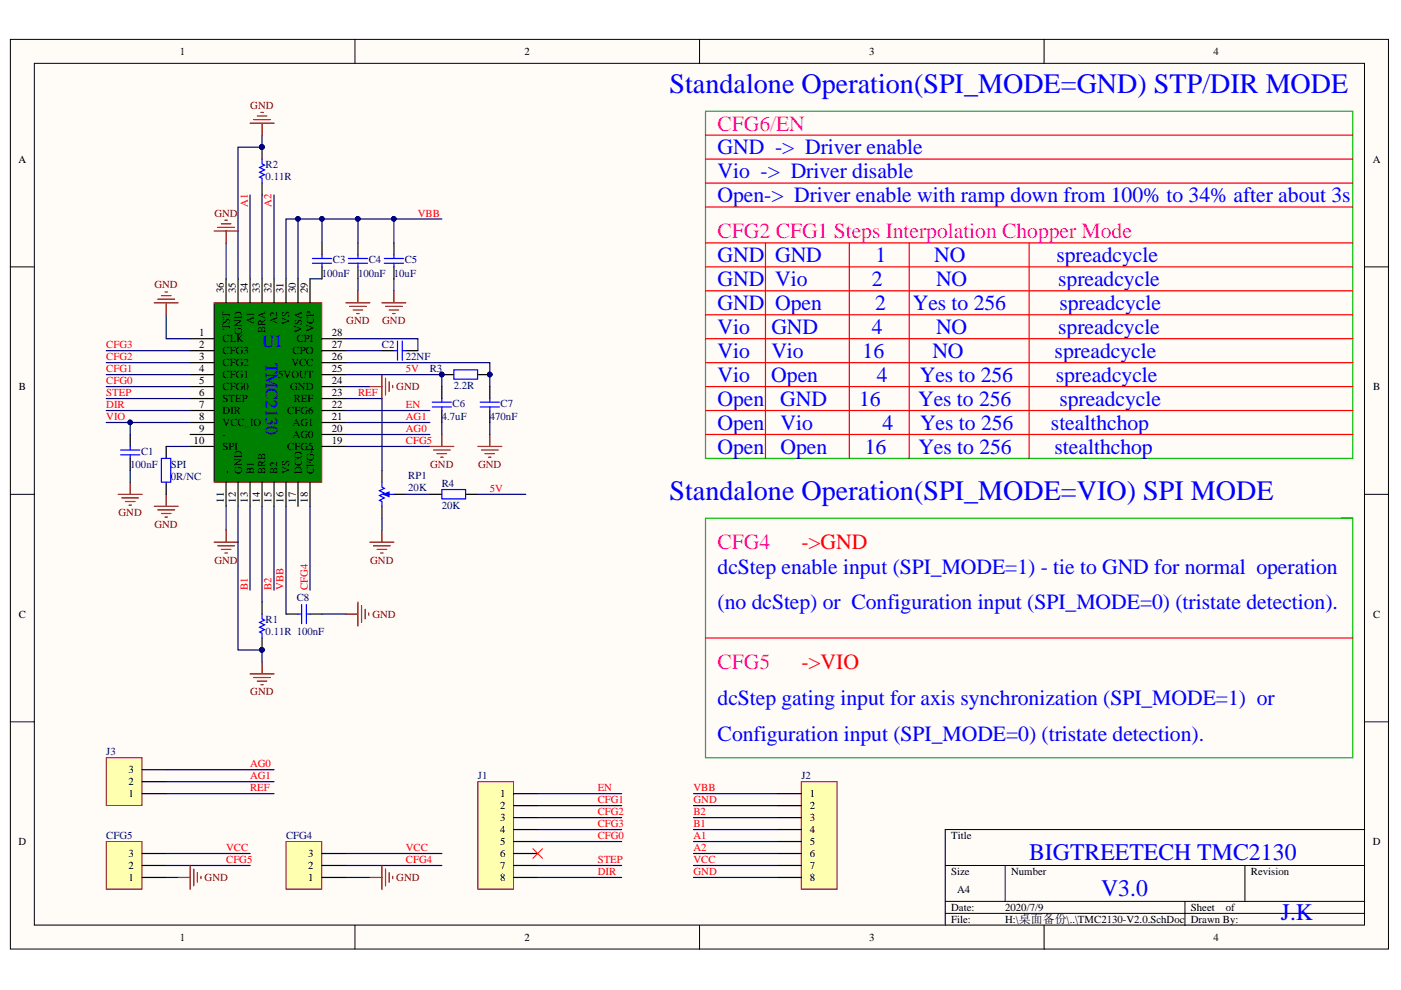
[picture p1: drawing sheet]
<svg xmlns="http://www.w3.org/2000/svg" width="297mm" height="210mm" viewBox="0 0 297 210" stroke-linecap="round" stroke-linejoin="round" font-family="sans-serif">
<g fill="#fffcf8" stroke="#000" stroke-width=".21">
<path d="M2.2 8.4h292.2v192.8h-292.2z"/>
<path d="M7.3 13.4h282v182.7h-282z"/>
</g>
<g fill="none" stroke="#000" stroke-width=".21">
<path d="M75.3 8.4v5M148.3 8.4v5M221.4 8.4v5M2.2 56.6h5.1M289.3 56.6h5.1M2.2 104.8h5.1M289.3 104.8h5.1M2.2 153h5.1M289.3 153h5.1M289.3 175.9h-88.9v20.3M75.3 196.2v5.1M148.3 196.2v5.1"/>
<path d="M200.4 183.5h88.9M200.4 191.1h88.9M200.4 193.7h88.9M213.1 183.5v7.6M221.4 196.2v5.1M251.2 191.1v5.1M263.9 183.5v7.6"/>
</g>
<path d="M45.4 64.2h22.8v38h-22.8z" fill="#008000" stroke="#800000" stroke-width=".21"/>
<g fill="none" stroke="#000" stroke-width=".25">
<path d="M47.9 59.1v5.1M50.5 59.1v5.1M53 59.1v5.1M55.6 59.1v5.1M58.1 59.1v5.1M60.6 59.1v5.1M63.2 59.1v5.1M65.7 59.1v5.1M40.3 71.8h5.1M40.3 74.4h5.1M40.3 76.9h5.1M40.3 79.4h5.1"/>
<path d="M68.3 71.8h5.1M68.3 74.4h5.1M68.3 76.9h5.1M68.3 79.4h5.1M93.7 79.4h2.5M101.3 79.4h2.5M27.6 92.1v2.6M27.6 97.2v2.5M40.3 82h5.1M40.3 84.5h5.1M40.3 87h5.1M40.3 89.6h5.1"/>
<path d="M40.3 92.1h5.1M40.3 94.7h5.1M68.3 82h5.1M68.3 84.5h5.1M68.3 87h5.1M68.3 89.6h5.1M68.3 92.1h5.1M68.3 94.7h5.1M81 99.7v2.6M47.9 102.3v5.1M50.5 102.3v5.1M53 102.3v5.1"/>
<path d="M55.6 102.3v5.1M58.1 102.3v5.1M60.6 102.3v5.1M63.2 102.3v5.1M65.7 102.3v5.1M81 107.4v2.5M83.5 104.8h2.6M55.6 127.7v2.5M55.6 135.3v2.5"/>
</g>
<path d="M96.2 78.4h5.1v2h-5.1zM25.6 95.4h4M25.6 96.4h4M27.6 94.7v.7M27.6 96.4v.8M81 102.3v1l.5 .2-1 .6 1 .5-1 .5 1 .5-1 .5 .5 .2v1.1M55.6 130.2v1l.5 .3-1 .5 1 .5-1 .5 1 .5-1 .5 .5 .3v1" fill="none" stroke="#00f" stroke-width=".25"/>
<g fill="#000080" stroke="#000080" stroke-width=".21">
<circle cx="93.7" cy="79.4" r=".48"/>
<circle cx="103.8" cy="79.4" r=".48"/>
<circle cx="55.5" cy="137.8" r=".49"/>
</g>
<path d="M81.2 104.8l1.3-.5v1z" fill="#00f"/>
<path d="M81.2 104.8l1.3-.5v1z" fill="none" stroke="#00f" stroke-width=".21"/>
<path d="M82.5 104.8h1" fill="none" stroke="#00f" stroke-width=".25"/>
<path d="M169.9 165.7h7.6v22.8h-7.6z" fill="#ffffb0" stroke="#800000" stroke-width=".21"/>
<path d="M164.8 168.3h5.1M164.8 170.8h5.1M164.8 173.3h5.1M164.8 175.9h5.1M164.8 178.4h5.1M164.8 181h5.1M164.8 183.5h5.1M164.8 186h5.1" fill="none" stroke="#000" stroke-width=".25"/>
<path d="M101.3 165.7h7.6v22.8h-7.6z" fill="#ffffb0" stroke="#800000" stroke-width=".21"/>
<g fill="none" stroke="#000" stroke-width=".25">
<path d="M55.6 31.2v2.5M55.6 38.8v2.6M68.3 51.5v2.5M68.3 56.6v2.5M75.9 51.5v2.5M75.9 56.6v2.5M83.5 51.5v2.5M83.5 56.6v2.5M81 74.4h2.5M86.1 74.4h2.5M93.7 82v2.5M93.7 87v2.6"/>
<path d="M103.8 82v2.5M103.8 87v2.6M91.1 104.8h2.6M98.8 104.8h2.5M60.6 130.2h2.6M65.7 130.2h2.6M108.9 168.3h5.1M108.9 170.8h5.1M108.9 173.3h5.1M108.9 175.9h5.1M108.9 178.4h5.1M108.9 181h5.1"/>
<path d="M108.9 183.5h5.1M108.9 186h5.1"/>
</g>
<g fill="none" stroke="#000080" stroke-width=".25">
<path d="M55.6 28.7v2.5h-5.1v27.9M47.9 51.5v7.6M53 41.4v17.7M55.6 41.4v17.7M58.1 41.4v17.7M63.2 46.4v12.7M65.7 59.1h2.6M68.3 46.4v5.1M75.9 46.4v5.1M75.9 59.1v2.6M83.5 51.5v-5.1h-22.9v12.7M83.5 46.4h10.2"/>
<path d="M83.5 59.1v2.6M22.5 74.4h17.8M22.5 76.9h17.8M22.5 79.4h17.8M35.2 66.7v5.1h5.1M73.4 71.8h15.2v2.6M73.4 79.4h20.3v2.6M73.4 76.9h30.4v5.1M73.4 74.4h7.6M22.5 82h17.8M22.5 84.5h17.8M22.5 87h17.8"/>
<path d="M22.5 89.6h5.1M27.6 99.7v2.6M35.2 94.7h5.1M40.3 89.6h-12.7v2.5M73.4 84.5h7.6v15.2M73.4 82h5M73.4 87h17.7M73.4 89.6h17.7M73.4 92.1h17.7M73.4 94.7h17.7M93.7 89.6v2.5M103.8 89.6v2.5"/>
<path d="M47.9 107.4v5M53 107.4v17.7M55.6 107.4v20.3M58.1 107.4v17.7M60.6 107.4v22.8M65.7 107.4v17.7M81 109.9v2.5M86.1 104.8h5M101.3 104.8h10.2M68.3 130.2h5.1M114 168.3h17.8M114 170.8h17.8"/>
<path d="M114 173.3h17.8M114 175.9h17.8M114 178.4h17.8M147 168.3h17.8M147 170.8h17.8M147 173.3h17.8M147 175.9h17.8M147 178.4h17.8M114 183.5h17.8M114 186h17.8M147 183.5h17.8M147 186h17.8"/>
<path d="M147 181h17.8"/>
</g>
<g fill="#000080" stroke="#000080" stroke-width=".21">
<circle cx="27.6" cy="89.6" r=".48"/>
<circle cx="55.5" cy="31.2" r=".49"/>
<circle cx="68.2" cy="46.4" r=".48"/>
<circle cx="75.9" cy="46.4" r=".49"/>
<circle cx="83.5" cy="46.4" r=".48"/>
<circle cx="63.2" cy="46.4" r=".48"/>
<circle cx="93.7" cy="79.4" r=".48"/>
<circle cx="103.8" cy="79.4" r=".48"/>
</g>
<g fill="none" stroke="#800000" stroke-width=".25">
<path d="M53 26.1h5.1M53.8 25.4h3.5M54.5 24.6h2.1M55.3 23.8h.5M55.6 26.1v2.6M45.4 49h5.1M46.2 48.2h3.5M46.9 47.4h2.1M47.7 46.7h.5M47.9 49v2.5M32.7 64.2h5.1M33.5 63.4h3.5"/>
<path d="M34.2 62.7h2.1M35 61.9h.5M35.2 64.2v2.5M73.4 64.2h5M74.1 65h3.6M74.9 65.7h2M75.6 66.5h.5M75.9 61.7v2.5M81 79.4v5.1M81 64.2h5.1M81.7 65h3.6M82.5 65.7h2"/>
<path d="M83.3 66.5h.5M83.5 61.7v2.5M78.4 82h2.6M81.7 80.2v3.5M82.5 81v2M83.3 81.7v.5M91.1 94.7h5.1M91.9 95.4h3.6M92.7 96.2h2M93.4 96.9h.5M93.7 92.1v2.6M101.3 94.7h5.1"/>
<path d="M102.1 95.4h3.5M102.8 96.2h2.1M103.6 96.9h.5M103.8 92.1v2.6M25.1 104.8h5.1M25.8 105.6h3.6M26.6 106.3h2M27.4 107.1h.5M27.6 102.3v2.5M32.7 107.4h5.1M33.5 108.1h3.5M34.2 108.9h2.1"/>
<path d="M35 109.6h.5M35.2 104.8v2.6M45.4 115h5.1M46.2 115.7h3.5M46.9 116.5h2.1M47.7 117.3h.5M47.9 112.4v2.6M78.4 115h5.1M79.2 115.7h3.6M80 116.5h2M80.7 117.3h.5M81 112.4v2.6"/>
<path d="M73.4 130.2h2.5M75.9 127.7v5M76.7 128.4v3.6M77.4 129.2v2M78.2 129.9v.5M53 142.9h5.1M53.8 143.6h3.5M54.5 144.4h2.1M55.3 145.2h.5M55.6 140.3v2.6"/>
</g>
<g fill="none" stroke="#00f" stroke-width=".25">
<path d="M55.6 33.7v1.1l.5 .2-1 .5 1 .5-1 .5 1 .5-1 .5 .5 .3v1M66.2 54.8h4.1M66.2 55.8h4.1M68.3 54v.8M68.3 55.8v.8M73.9 54.8h4M73.9 55.8h4M75.9 54v.8M75.9 55.8v.8M81.5 54.8h4M81.5 55.8h4M83.5 54v.8"/>
<path d="M83.5 55.8v.8M83.5 74.4h.8M84.3 72.3v4.1M85.3 72.3v4.1M85.3 74.4h.8M91.6 85.3h4.1M91.6 86.3h4.1M93.7 84.5v.8M93.7 86.3v.7M101.8 85.3h4.1M101.8 86.3h4.1M103.8 84.5v.8"/>
<path d="M103.8 86.3v.7M93.7 103.8h5v2h-5zM63.2 130.2h.7M63.9 128.2v4M65 128.2v4M65 130.2h.7"/>
</g>
<path d="M113 179.9l2 2.1M115 179.9l-2 2.1" fill="none" stroke="#f00" stroke-width=".21"/>
<path d="M22.5 160.7h7.6v10.1h-7.6z" fill="#ffffb0" stroke="#800000" stroke-width=".21"/>
<path d="M30.2 168.3h5M30.2 165.7h5M30.2 163.2h5" fill="none" stroke="#000" stroke-width=".25"/>
<path d="M50.5 107.4v30.4h5.1v2.5M35.2 163.2h22.9M35.2 165.7h22.9M35.2 168.3h22.9M35.2 186h2.6M35.2 183.5h17.8M35.2 181h17.8M73.4 186h5M73.4 183.5h20.3M73.4 181h20.3" fill="none" stroke="#000080" stroke-width=".25"/>
<path d="M37.8 186h2.5M40.3 183.5v5.1M41.1 184.3v3.5M41.8 185v2.1M42.6 185.8v.5M78.4 186h2.6M81 183.5v5.1M81.7 184.3v3.5M82.5 185v2.1M83.3 185.8v.5" fill="none" stroke="#800000" stroke-width=".25"/>
<circle cx="55.5" cy="137.8" r=".49" fill="#000080" stroke="#000080" stroke-width=".21"/>
<path d="M149.6 23.6h137.2v73.6h-137.2zM284.3 109.9h2.5v50.8h-137.2v-50.8h137.2" fill="none" stroke="#00bf00" stroke-width=".25"/>
<g fill="none" stroke="#f00" stroke-width=".25">
<path d="M149.6 38.8h137.2M149.6 33.7h137.2M149.6 28.7h137.2M149.6 51.5h137.2M149.6 56.6h137.2M149.6 43.9h137.2M162.3 51.5v45.7M180.1 51.5v45.7M192.8 51.5v45.7M218.2 51.5v45.7M149.6 61.7h137.2M149.6 66.7h137.2"/>
<path d="M149.6 71.8h137.2M149.6 76.9h137.2M149.6 82h137.2M149.6 87h137.2M149.6 92.1h137.2M149.6 135.3h137.2"/>
</g>
<path d="M60.6 178.4h7.6v10.1h-7.6z" fill="#ffffb0" stroke="#800000" stroke-width=".21"/>
<path d="M68.3 186h5.1M68.3 183.5h5.1M68.3 181h5.1" fill="none" stroke="#000" stroke-width=".25"/>
<path d="M22.5 178.4h7.6v10.1h-7.6z" fill="#ffffb0" stroke="#800000" stroke-width=".21"/>
<path d="M35.2 94.7v2.5M35.2 102.3v2.5M30.2 186h5M30.2 183.5h5M30.2 181h5" fill="none" stroke="#000" stroke-width=".25"/>
<path d="M34.2 97.2h2v5h-2z" fill="none" stroke="#00f" stroke-width=".25"/>
<g font-size="6" fill="#00f">
<text x="142" y="19.8">Standalone Operation(SPI_MODE=GND) STP/DIR MODE</text>
<text x="142" y="106.1">Standalone Operation(SPI_MODE=VIO) SPI MODE</text>
</g>
<g font-size="5" fill="#00f">
<text x="218.2" y="182.4">BIGTREETECH TMC2130</text>
<text x="233.5" y="190">V3.0</text>
<text x="271.6" y="195.1">J.K</text>
</g>
<g font-size="4.6" fill="#f0f">
<text x="152.1" y="27.7">CFG6/EN</text>
<text x="152.1" y="50.5">CFG2 CFG1 Steps Interpolation Chopper Mode</text>
<text x="152.1" y="116.5">CFG4</text>
<text x="152.1" y="141.9">CFG5</text>
</g>
<g font-size="4.6" fill="#00f">
<text x="152.1" y="32.7">GND -&gt; Driver enable</text>
<text x="152.1" y="37.8">Vio -&gt; Driver disable</text>
<text x="152.1" y="42.9">Open-&gt; Driver enable with ramp down from 100% to 34% after about 3s</text>
<text x="152.1" y="55.6">GND GND</text>
<text x="185.6" y="55.6">1</text>
<text x="198.1" y="55.6">NO</text>
<text x="224" y="55.6">spreadcycle</text>
<text x="152.1" y="60.7">GND Vio</text>
<text x="152.1" y="65.7">GND Open</text>
<text x="184.8" y="60.7">2</text>
<text x="185.6" y="65.7">2</text>
<text x="193.5" y="65.7">Yes to 256</text>
<text x="198.5" y="60.7">NO</text>
<text x="224.4" y="60.7">spreadcycle</text>
<text x="224.6" y="65.7">spreadcycle</text>
<text x="152.1" y="70.8">Vio</text>
<text x="163.5" y="70.8">GND</text>
<text x="184.8" y="70.8">4</text>
<text x="198.5" y="70.8">NO</text>
<text x="224.4" y="70.8">spreadcycle</text>
<text x="152.1" y="75.9">Vio</text>
<text x="163.5" y="75.9">Vio</text>
<text x="182.9" y="75.9">16</text>
<text x="197.7" y="75.9">NO</text>
<text x="223.6" y="75.9">spreadcycle</text>
<text x="152.1" y="81">Vio</text>
<text x="163.5" y="81">Open</text>
<text x="185.9" y="81">4</text>
<text x="195" y="81">Yes to 256</text>
<text x="223.9" y="81">spreadcycle</text>
<text x="152.1" y="86">Open</text>
<text x="165.4" y="86">GND</text>
<text x="182.2" y="86">16</text>
<text x="194.7" y="86">Yes to 256</text>
<text x="224.6" y="86">spreadcycle</text>
<text x="152.1" y="91.1">Open</text>
<text x="165.5" y="91.1">Vio</text>
<text x="187.1" y="91.1">4</text>
<text x="195.1" y="91.1">Yes to 256</text>
<text x="222.8" y="91.1">stealthchop</text>
<text x="152.1" y="96.2">Open</text>
<text x="165.5" y="96.2">Open</text>
<text x="183.3" y="96.2">16</text>
<text x="194.7" y="96.2">Yes to 256</text>
<text x="223.6" y="96.2">stealthchop</text>
<text x="152.1" y="121.6">dcStep enable input (SPI_MODE=1) - tie to GND for normal operation</text>
<text x="152.1" y="129.2">(no dcStep) or Configuration input (SPI_MODE=0) (tristate detection).</text>
<text x="152.1" y="149.5">dcStep gating input for axis synchronization (SPI_MODE=1) or</text>
<text x="152.1" y="157.1">Configuration input (SPI_MODE=0) (tristate detection).</text>
</g>
<g font-size="4.6" fill="#f00">
<text x="169.9" y="116.5">-&gt;GND</text>
<text x="169.9" y="141.9">-&gt;VIO</text>
</g>
<g font-size="3.7" fill="#00f">
<text x="55.6" y="73.5">U1</text>
<text x="56.4" y="76.9" transform="rotate(90 56.4 76.9)">TMC2130</text>
</g>
<g font-size="2.3">
<text x="38.1" y="11.7">1</text>
<text x="111.2" y="11.7">2</text>
<text x="184.3" y="11.7">3</text>
<text x="257.3" y="11.7">4</text>
<text x="3.9" y="34.5">A</text>
<text x="291.1" y="34.5">A</text>
<text x="47.4" y="62.2" transform="rotate(-90 47.4 62.2)">36</text>
<text x="50" y="62.2" transform="rotate(-90 50 62.2)">35</text>
<text x="52.5" y="62.2" transform="rotate(-90 52.5 62.2)">34</text>
<text x="55.1" y="62.2" transform="rotate(-90 55.1 62.2)">33</text>
<text x="57.6" y="62.2" transform="rotate(-90 57.6 62.2)">32</text>
<text x="60.1" y="62.2" transform="rotate(-90 60.1 62.2)">31</text>
<text x="62.7" y="62.2" transform="rotate(-90 62.7 62.2)">30</text>
<text x="65.2" y="62.2" transform="rotate(-90 65.2 62.2)">29</text>
<text x="42.2" y="71.3">1</text>
<text x="48.7" y="70" transform="rotate(-90 48.7 70)">TST</text>
<text x="51.3" y="70.9" transform="rotate(-90 51.3 70.9)">GND</text>
<text x="53.8" y="68.8" transform="rotate(-90 53.8 68.8)">A1</text>
<text x="56.3" y="70.7" transform="rotate(-90 56.3 70.7)">BRA</text>
<text x="58.9" y="68.8" transform="rotate(-90 58.9 68.8)">A2</text>
<text x="61.4" y="68.9" transform="rotate(-90 61.4 68.9)">VS</text>
<text x="64" y="70.5" transform="rotate(-90 64 70.5)">VSA</text>
<text x="66.5" y="70.4" transform="rotate(-90 66.5 70.4)">VCP</text>
<text x="70.3" y="71.3">28</text>
<text x="42.2" y="73.8">2</text>
<text x="42.2" y="76.4">3</text>
<text x="47.2" y="72.6">CLK</text>
<text x="47.2" y="75.1">CFG3</text>
<text x="47.2" y="77.7">CFG2</text>
<text x="61.8" y="77.7">VCC</text>
<text x="62" y="75.1">CPO</text>
<text x="62.9" y="72.6">CPI</text>
<text x="70.3" y="76.4">26</text>
<text x="70.3" y="73.8">27</text>
<text x="4" y="82.8">B</text>
<text x="42.2" y="78.9">4</text>
<text x="42.2" y="81.5">5</text>
<text x="47.2" y="80.2">CFG1</text>
<text x="47.2" y="82.8">CFG0</text>
<text x="59" y="80.2">5VOUT</text>
<text x="61.5" y="82.8">GND</text>
<text x="70.3" y="81.5">24</text>
<text x="70.3" y="78.9">25</text>
<text x="291.1" y="82.8">B</text>
<text x="42.2" y="84">6</text>
<text x="42.2" y="86.6">7</text>
<text x="42.2" y="89.1">8</text>
<text x="47.2" y="85.3">STEP</text>
<text x="47.2" y="87.8">DIR</text>
<text x="60.9" y="87.8">CFG6</text>
<text x="62.3" y="85.3">REF</text>
<text x="70.3" y="89.1">21</text>
<text x="70.3" y="86.6">22</text>
<text x="70.3" y="84">23</text>
<text x="41.1" y="94.2">10</text>
<text x="42.2" y="91.6">9</text>
<text x="47.2" y="90.4">VCC_IO</text>
<text x="47.2" y="92.9">-</text>
<text x="47.2" y="95.4">SPI</text>
<text x="60.9" y="95.4">CFG5</text>
<text x="62" y="92.9">AG0</text>
<text x="62" y="90.4">AG1</text>
<text x="70.3" y="94.2">19</text>
<text x="70.3" y="91.6">20</text>
<text x="48.7" y="100.5" transform="rotate(-90 48.7 100.5)">-</text>
<text x="51.3" y="100.5" transform="rotate(-90 51.3 100.5)">GND</text>
<text x="53.8" y="100.5" transform="rotate(-90 53.8 100.5)">B1</text>
<text x="56.3" y="100.5" transform="rotate(-90 56.3 100.5)">BRB</text>
<text x="58.9" y="100.5" transform="rotate(-90 58.9 100.5)">B2</text>
<text x="61.4" y="100.5" transform="rotate(-90 61.4 100.5)">VS</text>
<text x="64" y="100.5" transform="rotate(-90 64 100.5)">DCO</text>
<text x="66.5" y="100.5" transform="rotate(-90 66.5 100.5)">CFG4</text>
<text x="47.4" y="106.6" transform="rotate(-90 47.4 106.6)">11</text>
<text x="50" y="106.6" transform="rotate(-90 50 106.6)">12</text>
<text x="52.5" y="106.6" transform="rotate(-90 52.5 106.6)">13</text>
<text x="55.1" y="106.6" transform="rotate(-90 55.1 106.6)">14</text>
<text x="57.6" y="106.6" transform="rotate(-90 57.6 106.6)">15</text>
<text x="60.1" y="106.6" transform="rotate(-90 60.1 106.6)">16</text>
<text x="62.7" y="106.6" transform="rotate(-90 62.7 106.6)">17</text>
<text x="65.2" y="106.6" transform="rotate(-90 65.2 106.6)">18</text>
<text x="4" y="131">C</text>
<text x="291.1" y="131">C</text>
<text x="27.2" y="166.5">2</text>
<text x="27.2" y="164">3</text>
<text x="27.2" y="169">1</text>
<text x="106" y="169">1</text>
<text x="106" y="171.6">2</text>
<text x="171.7" y="169">1</text>
<text x="171.7" y="171.6">2</text>
<text x="3.9" y="179.2">D</text>
<text x="106" y="174.1">3</text>
<text x="106" y="176.6">4</text>
<text x="106" y="179.2">5</text>
<text x="171.7" y="174.1">3</text>
<text x="171.7" y="176.6">4</text>
<text x="171.7" y="179.2">5</text>
<text x="201.7" y="177.9">Title</text>
<text x="291.1" y="179.2">D</text>
<text x="27.2" y="184.3">2</text>
<text x="27.2" y="181.8">3</text>
<text x="65.3" y="184.3">2</text>
<text x="65.3" y="181.8">3</text>
<text x="106" y="181.8">6</text>
<text x="106" y="184.3">7</text>
<text x="171.7" y="181.8">6</text>
<text x="171.7" y="184.3">7</text>
<text x="201.7" y="185.6">Size</text>
<text x="214.4" y="185.6">Number</text>
<text x="265.2" y="185.6">Revision</text>
<text x="27.2" y="186.8">1</text>
<text x="65.3" y="186.8">1</text>
<text x="106" y="186.8">8</text>
<text x="171.7" y="186.8">8</text>
<text x="202.9" y="189.4">A4</text>
<text x="201.7" y="193.2">Date:</text>
<text x="201.7" y="195.7">File:</text>
<text x="213.1" y="193.2">2020/7/9</text>
<text x="213.1" y="195.7">H:\桌面备份\..\TMC2130-V2.0.SchDoc</text>
<text x="252.5" y="193.2">Sheet</text>
<text x="252.5" y="195.7">Drawn By:</text>
<text x="259.9" y="193.2">of</text>
<text x="38.1" y="199.5">1</text>
<text x="111.2" y="199.5">2</text>
<text x="184.3" y="199.5">3</text>
<text x="257.3" y="199.5">4</text>
</g>
<g font-size="2.3" fill="#800000">
<text x="53.1" y="23.1">GND</text>
<text x="45.5" y="45.9">GND</text>
<text x="32.7" y="61.2">GND</text>
<text x="73.4" y="68.8">GND</text>
<text x="81" y="68.8">GND</text>
<text x="84" y="82.8">GND</text>
<text x="91.2" y="99.2">GND</text>
<text x="101.4" y="99.2">GND</text>
<text x="25.1" y="109.4">GND</text>
<text x="32.7" y="111.9">GND</text>
<text x="45.5" y="119.5">GND</text>
<text x="78.5" y="119.5">GND</text>
<text x="78.9" y="131">GND</text>
<text x="53.1" y="147.5">GND</text>
<text x="43.4" y="186.8">GND</text>
<text x="84" y="186.8">GND</text>
</g>
<g font-size="2.3" fill="#000080">
<text x="56.3" y="35.5">R2</text>
<text x="56.3" y="38.1">0.11R</text>
<text x="68.2" y="58.6">100nF</text>
<text x="70.6" y="55.8">C3</text>
<text x="75.9" y="58.6">100nF</text>
<text x="78.2" y="55.8">C4</text>
<text x="83.5" y="58.6">10uF</text>
<text x="85.8" y="55.8">C5</text>
<text x="81" y="73.8">C2</text>
<text x="86.1" y="76.4">22NF</text>
<text x="91.1" y="78.9">R3</text>
<text x="96.2" y="82.5">2.2R</text>
<text x="93.7" y="89.1">4.7uF</text>
<text x="95.9" y="86.3">C6</text>
<text x="103.9" y="89.1">470nF</text>
<text x="106.1" y="86.3">C7</text>
<text x="27.6" y="99.2">100nF</text>
<text x="29.9" y="96.4">C1</text>
<text x="36.2" y="101.8">0R/NC</text>
<text x="36.2" y="99.2">SPI</text>
<text x="86.6" y="101.5">RP1</text>
<text x="86.6" y="104.1">20K</text>
<text x="93.7" y="107.9">20K</text>
<text x="93.7" y="103.3">R4</text>
<text x="62.9" y="127.4">C8</text>
<text x="56.3" y="134.5">0.11R 100nF</text>
<text x="56.3" y="132">R1</text>
<text x="22.5" y="160.2">J3</text>
<text x="101.3" y="165.2">J1</text>
<text x="169.9" y="165.2">J2</text>
<text x="22.5" y="177.9">CFG5</text>
<text x="60.6" y="177.9">CFG4</text>
</g>
<g font-size="2.3" fill="#f00">
<text x="52.5" y="43.9" transform="rotate(-90 52.5 43.9)">A1</text>
<text x="57.6" y="43.9" transform="rotate(-90 57.6 43.9)">A2</text>
<text x="88.6" y="45.9">VBB</text>
<text x="22.5" y="73.8">CFG3</text>
<text x="22.5" y="76.4">CFG2</text>
<text x="22.5" y="81.5">CFG0</text>
<text x="22.5" y="78.9">CFG1</text>
<text x="86.1" y="78.9">5V</text>
<text x="22.5" y="84">STEP</text>
<text x="22.5" y="86.6">DIR</text>
<text x="22.5" y="89.1">VIO</text>
<text x="75.9" y="84">REF</text>
<text x="86.1" y="86.6">EN</text>
<text x="86.1" y="89.1">AG1</text>
<text x="86.1" y="94.2">CFG5</text>
<text x="86.1" y="91.6">AG0</text>
<text x="103.9" y="104.3">5V</text>
<text x="52.5" y="125.1" transform="rotate(-90 52.5 125.1)">B1</text>
<text x="57.6" y="125.1" transform="rotate(-90 57.6 125.1)">B2</text>
<text x="60.1" y="125.1" transform="rotate(-90 60.1 125.1)">VBB</text>
<text x="65.2" y="125.1" transform="rotate(-90 65.2 125.1)">CFG4</text>
<text x="53" y="162.7">AG0</text>
<text x="53" y="165.2">AG1</text>
<text x="53" y="167.8">REF</text>
<text x="126.7" y="167.8">EN</text>
<text x="147" y="167.8">VBB</text>
<text x="126.7" y="172.8">CFG2</text>
<text x="126.7" y="170.3">CFG1</text>
<text x="147" y="170.3">GND</text>
<text x="147" y="172.8">B2</text>
<text x="126.7" y="175.4">CFG3</text>
<text x="126.7" y="177.9">CFG0</text>
<text x="147" y="177.9">A1</text>
<text x="147" y="175.4">B1</text>
<text x="48" y="183">CFG5</text>
<text x="48" y="180.4">VCC</text>
<text x="86.1" y="183">CFG4</text>
<text x="86.1" y="180.4">VCC</text>
<text x="126.7" y="183">STEP</text>
<text x="126.7" y="185.6">DIR</text>
<text x="147" y="180.4">A2</text>
<text x="147" y="185.6">GND</text>
<text x="147" y="183">VCC</text>
</g>
</svg>
